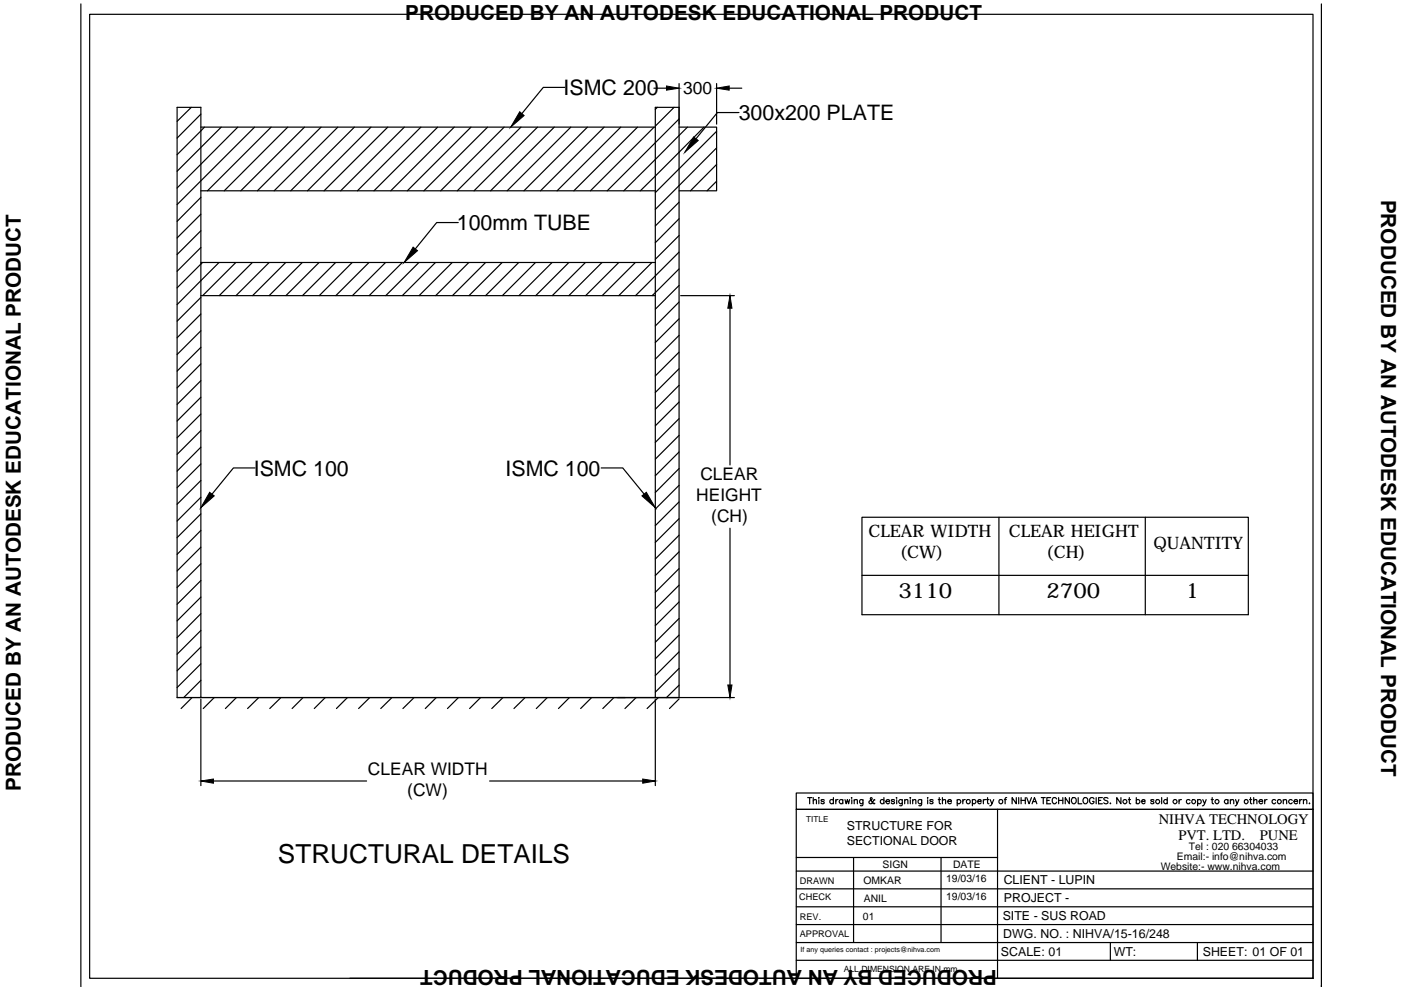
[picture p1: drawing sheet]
<svg xmlns="http://www.w3.org/2000/svg" width="297mm" height="210mm" viewBox="0 0 297 210" stroke-linecap="round" stroke-linejoin="round" font-family="sans-serif">
<!-- layer: 0 -->
<path d="M50.7 147.9h79.9" fill="none" stroke="#a6a6a6" stroke-width=".25"/>
<g fill="none" stroke="#000" stroke-width=".25">
<path d="M17.1 .8v208.4M19 3h259.4v204.4h-259.4zM119.8 18.5h-4.6l-4.5 5.6M138.6 18.7h2.7M144 17.7v130.2M151.9 17.7v8.6M154.6 18.7h2.7M280.2 .8v208.4M40.6 22.8l-3.1 2.9M42.6 24.2l-5.1 5.1M42.6 27h96.3M43.3 27l-5.8 5.8"/>
<path d="M46.9 27l-9.4 9.3M50.4 27l-12.9 12.9M54 27l-16.5 16.4M57.5 27l-13.5 13.5M61 27l-13.5 13.5M64.6 27l-13.5 13.5M68.1 27l-13.5 13.5M71.6 27l-13.5 13.5M75.1 27l-13.5 13.5M78.7 27l-13.5 13.5M82.2 27l-13.5 13.5M85.7 27l-13.5 13.5"/>
<path d="M89.2 27l-13.4 13.5M92.8 27l-13.5 13.5M96.3 27l-13.5 13.5M99.9 27l-13.5 13.5M103.4 27l-13.5 13.5M106.9 27l-13.5 13.5M110.4 27l-13.5 13.5M114 27l-13.5 13.5M117.5 27l-13.5 13.5M121 27l-13.5 13.5M124.5 27l-13.4 13.5M128.1 27l-13.5 13.5"/>
<path d="M131.6 27l-13.5 13.5M135.2 27l-13.5 13.5M138.7 27l-13.5 13.5M139.4 22.8l-.5 .4M142.9 22.8l-4 3.9M144 27h7.9v13.5h-7.9M144 22.8h-5.1v125.1M144 25.2l-15.3 15.3M145.8 27l-13.6 13.5M149.3 27l-13.5 13.5M151.9 27.8l-13 13M151.9 31.4l-13 13"/>
<path d="M151.9 38.4l-2 2.1M151.9 34.9l-5.5 5.6M156.7 23.9h-4.6l-4.5 5.5M42.6 41.9l-5.1 5M42.6 45.4l-5.1 5M42.6 48.9l-5.1 5.1M42.6 52.5l-5.1 5M42.6 55.7h96.3M42.6 40.5h96.3M42.9 55.7l-5.4 5.3M46.4 55.7l-8.9 8.9M50 55.7l-7 7"/>
<path d="M53.5 55.7l-7 7M57.1 55.7l-7.1 7M60.6 55.7l-7 7M64.1 55.7l-7 7M67.6 55.7l-7 7M71.2 55.7l-7.1 7M74.7 55.7l-7 7M78.2 55.7l-7 7M81.7 55.7l-7 7M85.3 55.7l-7 7M88.8 55.7l-7 7M92.3 55.7l-7 7"/>
<path d="M95.9 55.7l-7 7M97.2 47.2h-4.6l-4.5 5.6M99.4 55.7l-7 7M103 55.7l-7.1 7M106.5 55.7l-7.1 7M110 55.7l-7 7M113.5 55.7l-7 7M117.1 55.7l-7.1 7M120.6 55.7l-7 7M124.1 55.7l-7 7M127.6 55.7l-7 7M131.2 55.7l-7 7"/>
<path d="M134.7 55.7l-7 7M138.2 55.7l-7 7M144 53.5l-9.3 9.2M144 57l-5.7 5.7M144 42.9l-5.1 5M144 46.4l-5.1 5.1M144 49.9l-5.1 5.1M42.6 63.1l-5.1 5M42.6 66.6l-5.1 5M42.6 70.1l-5.1 5.1M42.6 73.6l-5.1 5.1M42.6 77.2l-5.1 5"/>
<path d="M42.6 62.7h96.3M144 60.5l-5.1 5.1M144 64l-5.1 5.1M144 67.6l-5.1 5M144 71.1l-5.1 5M144 74.7l-5.1 5M144 78.2l-5.1 5M144.3 62.7h11.4M154.8 65.3v33.3M42.6 80.7l-5.1 5.1M42.6 84.2l-5.1 5.1M42.6 87.8l-5.1 5"/>
<path d="M42.6 91.3l-5.1 5M42.6 94.8l-5.1 5.1M42.6 98.4l-5.1 5M54.1 99.2h-4.6l-4.5 5.6M127.5 99.2h4.5l4.6 5.6M144 81.7l-5.1 5.1M144 85.2l-5.1 5.1M144 88.8l-5.1 5M144 92.3l-5.1 5.1M144 95.8l-5.1 5.1M144 99.3l-5.1 5.1M42.6 101.9l-5.1 5"/>
<path d="M42.6 105.4l-5.1 5.1M42.6 109l-5.1 5M42.6 112.5l-5.1 5M42.6 116l-5.1 5.1M42.6 119.5l-5.1 5.1M144 102.9l-5.1 5M144 106.4l-5.1 5M144 110l-5.1 5M144 113.5l-5.1 5M144 117l-5.1 5M154.8 112v33.2M182.8 109.7h81.9v20.6h-81.9z"/>
<path d="M211.8 109.7v20.6M242.8 109.7v20.6M42.6 123.1l-5.1 5M42.6 126.6l-5.1 5M42.6 130.1l-5.1 5.1M42.6 133.7l-5.1 5M42.6 137.2l-5.1 5M144 120.6l-5.1 5M144 124.1l-5.1 5M144 127.6l-5.1 5.1M144 131.1l-5.1 5.1M144 134.6l-5.1 5.1"/>
<path d="M144 138.2l-5.1 5M182.8 122h81.9M40.7 147.9l-2.3 2.3M42.6 147.9v-125.1h-5.1v125.1h118.2M42.6 148.2v18.4M42.6 140.7l-5.1 5.1M42.6 144.3l-3.7 3.6M42.6 147.8l-.1 .1M45.4 147.9l-2.3 2.3M50.1 147.9l-2.3 2.3M54.9 147.9l-2.4 2.3M59.6 147.9l-2.4 2.3"/>
<path d="M64.3 147.9l-2.4 2.3M69 147.9l-2.4 2.3M73.7 147.9l-2.4 2.3M78.4 147.9l-2.4 2.3M83.1 147.9l-2.4 2.3M87.8 147.9l-2.4 2.3M92.5 147.9l-2.3 2.3M97.2 147.9l-2.3 2.3M101.9 147.9l-2.3 2.3M106.6 147.9l-2.3 2.3M111.3 147.9l-2.3 2.3M116 147.9l-2.3 2.3"/>
<path d="M120.7 147.9l-2.3 2.3M125.4 147.9l-2.3 2.3M130.2 147.9l-2.4 2.3M134.9 147.9l-2.4 2.3M138.9 148.2v18.4M139.6 147.9l-2.4 2.3M144 148.2l-2.1 2M144 141.7l-5.1 5.1M144 145.3l-2.7 2.6M45.3 165.6h32.4M103.8 165.6h32.5M171.2 169.1h.9"/>
<path d="M171.7 169.1v1.3M172.4 169.8l.4-.3 .3 .1v.8M172.4 169.1v1.3M173.6 169.1v.1zM173.6 169.6v.8M174.8 169.7l-.3-.2-.4 .2 .1 .2 .5 .1 .1 .2a.37 .37 0 0 1-.4 .2 .37 .37 0 0 1-.3-.2M176.7 169.7a.42 .42 0 0 0-.6-.1 .42 .42 0 0 0 0 .7 .42 .42 0 0 0 .6-.1M176.7 169.1v1.3M177.2 169.5v.9M177.7 169.5l-.3 .1-.2 .3M178.7 169.7a.42 .42 0 0 0-.6-.1 .42 .42 0 0 0 0 .7 .42 .42 0 0 0 .6-.1M178.7 169.5v.9"/>
<path d="M179.2 169.5l.2 .9 .3-.9 .2 .9 .2-.9M180.5 169.1h.1zM180.6 169.6v.8M181.1 169.8l.3-.3 .3 .1 .1 .8M181.1 169.5v.9M183 169.5l-.1 1.2-.5 .1M183 169.7a.41 .41 0 0 0-.6 0 .41 .41 0 0 0 0 .6 .41 .41 0 0 0 .6-.1M185.5 169.7l-.2-.2a.81 .81 0 0 1-1 .8v-.4l.6-.5-.2-.3-.2 .2 .2 .5 .6 .6 .2-.1M187.4 169.7a.42 .42 0 0 0-.6-.1 .42 .42 0 0 0 0 .7 .42 .42 0 0 0 .6-.1M187.4 169.1v1.3M187.8 169.9h.8v-.2a.42 .42 0 0 0-.7 0 .42 .42 0 0 0 .1 .6 .42 .42 0 0 0 .6-.1M189.7 169.7l-.3-.2-.4 .2 .1 .2 .5 .1 .1 .2a.37 .37 0 0 1-.4 .2 .37 .37 0 0 1-.3-.2"/>
<path d="M190 169.1h.2zM190.1 169.6v.8M191.3 169.5v1.2l-.5 .1M191.3 169.7a.42 .42 0 0 0-.6-.1 .42 .42 0 0 0 0 .7 .42 .42 0 0 0 .6-.1M191.8 169.8l.3-.3 .3 .1 .1 .8M191.8 169.5v.9M193 169.1v.1zM193 169.6v.8M193.5 169.8l.3-.3 .3 .1 .1 .8M193.5 169.5v.9M195.4 169.5v1l-.1 .3h-.5M195.4 169.7a.42 .42 0 0 0-.6-.1 .42 .42 0 0 0 0 .7 .42 .42 0 0 0 .6-.1"/>
<path d="M196.7 169.1v.1zM196.7 169.6v.8M197.8 169.7l-.2-.2-.5 .2 .2 .2 .5 .1v.2a.37 .37 0 0 1-.3 .2 .37 .37 0 0 1-.4-.2M198.9 169.5h.5M199.1 169.1v1.1l.3 .2M199.8 169.8l.4-.3 .2 .1 .1 .8M199.8 169.1v1.3M201 169.9h.7a.44 .44 0 0 0-.5-.4 .44 .44 0 0 0-.4 .5 .44 .44 0 0 0 .5 .4l.4-.2M202.9 169.7a.42 .42 0 0 1 .7-.1 .42 .42 0 0 1 0 .7 .42 .42 0 0 1-.7-.1M202.9 169.5v1.3M204.1 169.5v.9M204.6 169.5l-.3 .1-.2 .3"/>
<path d="M206.2 169.7a.42 .42 0 0 1 .6-.1 .42 .42 0 0 1 0 .7 .42 .42 0 0 1-.6-.1M206.2 169.5v1.3M207.3 169.9h.7v-.1a.4 .4 0 0 0-.6-.1 .4 .4 0 0 0 0 .6 .4 .4 0 0 0 .6-.1M208.5 169.5v.9M209 169.5a.38 .38 0 0 0-.5 .4M209.2 169.5h.4M209.4 169.1v1.1l.3 .2M209.9 169.5l.4 .9 .4-.9M210.3 170.4l-.2 .4h-.3M211.5 171.6v35.8M212.9 169.5h.5M213.4 169.1l-.3 .2v1.1"/>
<path d="M215.5 169.1v1.3l-.9-1.3v1.3M216 169.1v1.3M216.5 169.1v1.3M216.5 169.7h.9M217.4 169.1v1.3M217.7 169.1l.5 1.3 .5-1.3M218.8 170.4l.5-1.3 .5 1.3M219 170h.6M220.8 169.1h.8M221.2 169.1v1.3M222 169.7h.5M222.8 169.1h-.8v1.3h.8"/>
<path d="M224 169.4a.48 .48 0 0 0-.5-.3 .48 .48 0 0 0-.4 .5v.3a.47 .47 0 0 0 .4 .5 .47 .47 0 0 0 .5-.3M224.5 169.7h.8M224.5 169.1v1.3M225.3 169.1v1.3M226.7 169.1v1.3l-.9-1.3v1.3M227.3 169.3l.1-.2a.62 .62 0 0 1 .8 .6 .62 .62 0 0 1-.8 .6l-.2-.4zM228.6 169.1v1.3h.8M229.7 169.3l.2-.2a.62 .62 0 0 1 .8 .6 .62 .62 0 0 1-.8 .6l-.3-.4zM231.9 169.4a.48 .48 0 0 0-.5-.3 .48 .48 0 0 0-.4 .5v.3a.47 .47 0 0 0 .5 .5 .47 .47 0 0 0 .4-.5h-.3M232.4 169.1v1.3M232.9 169.7h.5M233.7 169.1h-.8v1.3h.8"/>
<path d="M234.9 169.3l-.3-.2-.6 .2 .1 .3 .8 .3v.3a.54 .54 0 0 1-.9 0M235.4 170.3h.1zM237.7 169.1v1.3l-.9-1.3v1.3M239.2 169.5h.5M239.4 169.1v1.1l.3 .2M240.9 169.7a.42 .42 0 0 1 .6-.1 .42 .42 0 0 1 0 .7 .42 .42 0 0 1-.6-.1M240.9 169.1v1.3M242.1 169.9h.7v-.1a.4 .4 0 0 0-.6-.1 .4 .4 0 0 0 0 .6 .4 .4 0 0 0 .6-.1M244.6 169.7l-.2-.2-.4 .2 .1 .2 .5 .1v.3a.41 .41 0 0 1-.6-.1M246.3 169.1v1.3M247.5 169.7a.42 .42 0 0 0-.6-.1 .42 .42 0 0 0 0 .7 .42 .42 0 0 0 .6-.1M247.5 169.1v1.3"/>
<path d="M250 169.5v.9M250.5 169.5l-.3 .1-.2 .3M252.3 169.7a.42 .42 0 0 0-.6-.1 .42 .42 0 0 0 0 .7 .42 .42 0 0 0 .6-.1M253.9 169.7a.42 .42 0 0 1 .6-.1 .42 .42 0 0 1 0 .7 .42 .42 0 0 1-.6-.1M253.9 169.5v1.3M255 169.5l.4 .9 .3-.9M255.4 170.4l-.3 .4h-.2M256.8 169.5h.5M257 169.1v1.1l.3 .2M260.4 169.7a.42 .42 0 0 0-.7-.1 .42 .42 0 0 0 0 .7 .42 .42 0 0 0 .7-.1M260.4 169.5v.9M260.9 169.8l.3-.3 .3 .1 .1 .8"/>
<path d="M260.9 169.5v.9M262 169.5l.3 .9 .4-.9M262.3 170.4l-.4 .4M264.9 169.5h.5M265.1 169.1v1.1l.3 .2M265.8 169.8l.3-.3 .3 .1 .1 .8M265.8 169.1v1.3M267 169.9h.7a.44 .44 0 0 0-.5-.4 .44 .44 0 0 0-.4 .5 .44 .44 0 0 0 .5 .4l.4-.2M268.1 169.5v.9M268.6 169.5l-.2 .1-.3 .3M270.5 169.7a.42 .42 0 0 0-.7-.1 .42 .42 0 0 0 0 .7 .42 .42 0 0 0 .7-.1M272.1 169.8l.3-.3 .3 .1 .1 .8"/>
<path d="M272.1 169.5v.9M274 169.7a.42 .42 0 0 0-.6-.1 .42 .42 0 0 0 0 .7 .42 .42 0 0 0 .6-.1M274.4 169.9h.7a.44 .44 0 0 0-.4-.4 .44 .44 0 0 0-.4 .5 .44 .44 0 0 0 .4 .4l.4-.2M275.5 169.5v.9M276.1 169.5l-.3 .1-.3 .3M276.4 169.8l.3-.3 .3 .1 .1 .8M276.4 169.5v.9M277.6 170.3h.1zM168.8 196h109.6M168.8 192.3h109.6M168.8 188.5h109.6M168.8 184.7h109.6"/>
<path d="M168.8 181.8h42.7M168.8 199.8h109.6M181 181.8v18M199.5 181.8v18M235.4 199.8v3.8M253.9 199.8v3.8M74.2 207.4h204.2M168.8 207.4v-35.8h109.6h-109.6v-3.5h109.6v39.3M168.8 203.6h109.6M280.2 209.2h.1"/>
<circle cx="205.3" cy="170" r=".44"/>
<circle cx="212.2" cy="170" r=".44"/>
<circle cx="238.5" cy="169.9" r=".43"/>
<circle cx="245.4" cy="169.9" r=".43"/>
<circle cx="249.1" cy="169.9" r=".43"/>
<circle cx="253.1" cy="169.9" r=".43"/>
<circle cx="258" cy="169.9" r=".43"/>
<circle cx="264.2" cy="169.9" r=".43"/>
<circle cx="271.2" cy="169.9" r=".43"/>
</g>
<path d="M141.3 18.2l2.7 .5-2.7 .4zM151.9 18.7l2.7-.5v.9zM110.2 23.7l.9 .8-2.8 2.5zM147.1 29l.9 .8-2.8 2.5zM87.6 52.4l.9 .8-2.8 2.5zM154.8 62.7l.4 2.6h-.9zM44.5 104.4l.9 .7-2.8 2.5zM136.1 105.1l.9-.7 1.9 3.2zM154.3 145.2h.9l-.4 2.7zM42.6 165.6l2.7-.4v.9zM136.3 165.2l2.6 .4-2.6 .5z" fill="#000" stroke="#000" stroke-width=".21"/>
<!-- layer: at_Entity -->
<path d="M37.5 147.9h106.5" fill="none" stroke="#595959" stroke-width=".25"/>
<text font-size="5.5" x="58.9" y="183">STRUCTURAL DETAILS</text>
<g font-size="4.5">
<text x="119.5" y="20.2">ISMC 200</text>
<text x="156.6" y="25.5">300x200 PLATE</text>
<text x="96.9" y="48.8">100mm TUBE</text>
<text x="53.8" y="100.8">ISMC 100</text>
<text x="107.2" y="100.8">ISMC 100</text>
<text x="190.5" y="126.9">3110</text>
<text x="221.9" y="126.9">2700</text>
<text x="251.4" y="126.8">1</text>
</g>
<g font-size="4.4">
<text x="85.9" y="4.3">PRODUCED BY AN AUTODESK EDUCATIONAL PRODUCT</text>
<text x="292.9" y="42.3" transform="rotate(90 292.9 42.3)">PRODUCED BY AN AUTODESK EDUCATIONAL PRODUCT</text>
<text x="4.4" y="167.7" transform="rotate(-90 4.4 167.7)">PRODUCED BY AN AUTODESK EDUCATIONAL PRODUCT</text>
<text x="211.4" y="205.7" transform="rotate(180 211.4 205.7)">PRODUCED BY AN AUTODESK EDUCATIONAL PRODUCT</text>
</g>
<g font-size="3.7">
<text x="144.9" y="20">300</text>
<text x="148.5" y="101.8">CLEAR</text>
<text x="147.6" y="106.2">HEIGHT</text>
<text x="150.8" y="110.7">(CH)</text>
<text x="78" y="164.3">CLEAR WIDTH</text>
<text x="86.4" y="168.8">(CW)</text>
</g>
<g font-size="3.6">
<text x="184.1" y="113.9">CLEAR WIDTH</text>
<text x="213.9" y="113.9">CLEAR HEIGHT</text>
<text x="190.7" y="118.3">(CW)</text>
<text x="221.8" y="118.4">(CH)</text>
<text x="244.6" y="116.4">QUANTITY</text>
</g>
<g font-size="3.1">
<text x="245.7" y="174.8">NIHVA TECHNOLOGY</text>
<text x="249.8" y="178">PVT. LTD.</text>
<text x="267.1" y="178">PUNE</text>
</g>
<g font-size="2.6">
<text x="179.5" y="176">STRUCTURE FOR</text>
<text x="179.5" y="179.2">SECTIONAL DOOR</text>
<text x="212.8" y="187.5">CLIENT - LUPIN</text>
<text x="212.9" y="191.3">PROJECT -</text>
<text x="212.6" y="195.1">SITE - SUS ROAD</text>
<text x="212.2" y="202.6">SCALE: 01</text>
<text x="212.7" y="198.8">DWG. NO. : NIHVA/15-16/248</text>
<text x="236.1" y="202.6">WT:</text>
<text x="255" y="202.6">SHEET: 01 OF 01</text>
</g>
<g font-size="2.2">
<text x="187.1" y="184.1">SIGN</text>
<text x="202.1" y="184.1">DATE</text>
<text x="246.1" y="184.5">Website:- www.nihva.com</text>
<text x="249.5" y="182.4">Email:- info@nihva.com</text>
<text x="252.1" y="180.2">Tel : 020 66304033</text>
<text x="183.1" y="187.4">OMKAR</text>
<text x="183.1" y="191.2">ANIL</text>
<text x="200.6" y="187">19/03/16</text>
<text x="200.6" y="190.8">19/03/16</text>
<text x="183" y="195.1">01</text>
</g>
<g font-size="1.9">
<text x="169.5" y="190.7">CHECK</text>
<text x="169.6" y="187.4">DRAWN</text>
<text x="169.6" y="195">REV.</text>
<text x="169.6" y="198.7">APPROVAL</text>
</g>
<text font-size="1.8" x="178.9" y="206.1">ALL DIMENSION ARE IN mm</text>
<text font-size="1.7" x="170.9" y="174.2">TITLE</text>
<text font-size="1.5" x="169.8" y="201.8">If any queries contact : projects@nihva.com</text>
</svg>
